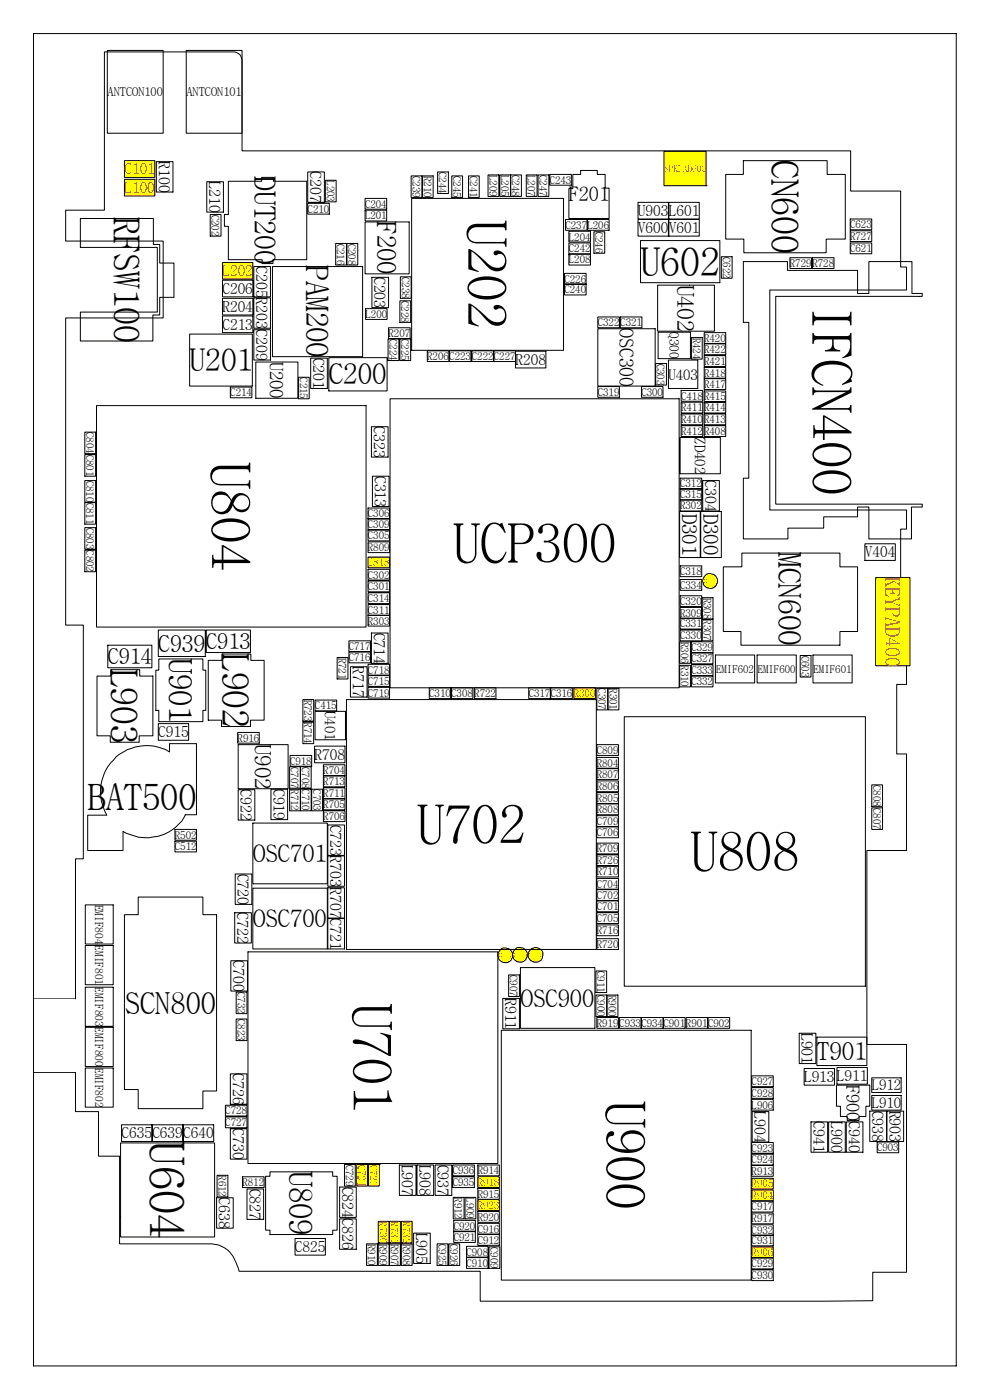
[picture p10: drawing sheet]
<svg xmlns="http://www.w3.org/2000/svg" width="297mm" height="420mm" viewBox="0 0 297 420" stroke-linecap="round" stroke-linejoin="round" font-family="sans-serif">
<path d="M10.1 10.1h276.8v399.8h-276.8zM32.2 15.1h16.8v24.9h-16.8zM55.9 15.1h16.7v24.9h-16.7zM34.8 227.2a13.9 13.9 0 0 1 16.1-1.5v-2.5h8v21.3h-3.3a12.9 12.9 0 0 1-11.9 6.9 16.8 16.8 0 0 1-6.8-1.9v5.7h-10.6v-10.6h5.7a14 14 0 0 1 2.8-17.4zM9.9 299.8h12.7v-42.1h2.4v-70.1h-5.3v-92.2h29.3v-23.1h-29.3v-9.2h11.6v-47.5l39.6 .1a2.39 2.39 0 0 1 1.7 2.2v27.4h182.6v12h15v22.8h1.8v6.9h-41v66.1h41v5.7h-1.8v15.9h1.8v30.7h-3v20.9h3v28.9h-11.9v58.3h11.9v68.3h-10.1v8.6l-117.8 .1v-9h-72.3a15 15 0 0 0-3.6-6.4 8.9 8.9 0 0 0-4.7-1.8h-27.6v-26.3h-6.4v-13.4h-6.9v-11.8h-12.7" fill="none" stroke="#000" stroke-width=".3"/>
<path d="M37.3 48.2h9.2v5h-9.2z" fill-rule="evenodd" fill="#ff0" stroke="#000" stroke-width=".3"/>
<g fill="none" stroke="#000" stroke-width=".3">
<path d="M92.3 51.6h5v9.1h-5zM109.5 59.5h6.5v3.3h-6.5zM123.4 52.8h3.2v6.4h-3.2zM131.3 51.6h3.2v6.5h-3.2zM135.6 52.8h3.2v6.4h-3.2zM140.6 52.8h3.2v6.4h-3.2zM153.2 52.5h3.2v6.4h-3.2zM161.4 52.5h3.3v6.4h-3.3zM165 52.3h6.4v3.3h-6.4zM63.1 64.4h3.2v6.5h-3.2zM76.2 80h5v9.1h-5zM92.3 61h6.5v3.3h-6.5z"/>
<path d="M100.7 73.1h3.2v6.4h-3.2zM104.1 73.1h3.2v6.4h-3.2zM169.7 65.9h6.4v3.2h-6.4zM170.7 72.9h6.5v3.3h-6.5zM178.2 69.6h3.2v6.4h-3.2zM216.4 77h3.3v6.5h-3.3zM255.1 72.9h6.5v3.3h-6.5zM255.1 65.7h6.5v3.3h-6.5zM66.8 84.1h9.1v5h-9.1zM66.8 94.8h9.1v5h-9.1zM76.2 99h5v9.1h-5zM111.6 83.2h5v9.1h-5z"/>
<path d="M120 90.3h3.2v6.5h-3.2zM120.1 83.1h3.3v6.4h-3.3zM169.4 82h6.5v3.3h-6.5zM169.4 85.3h6.5v3.2h-6.5zM179.4 95.1h6.4v3.3h-6.4zM186.1 95.1h6.5v3.3h-6.5zM69.1 116.2h6.5v3.2h-6.5zM89.5 113.2h3.3v6.5h-3.3zM93.2 107.5h5v9.1h-5zM98.7 107.3h17.4v10h-17.4zM116.4 101.7h3.3v6.5h-3.3zM120 101.7h3.2v6.5h-3.2z"/>
<path d="M134.8 105.3h6.5v3.2h-6.5zM141.6 105.3h6.5v3.2h-6.5zM148.2 105.3h6.5v3.2h-6.5zM179.4 116h6.4v3.2h-6.4zM192.5 116h6.4v3.2h-6.4zM196.7 109.1h3.3v6.5h-3.3zM204.4 117.2h6.4v3.2h-6.4zM111.4 128.1h5v9.1h-5zM110.4 159.1h6.5v3.2h-6.5zM110.4 152.5h6.5v3.2h-6.5zM110.4 155.7h6.5v3.2h-6.5zM111.7 142.9h5v9.1h-5z"/>
<path d="M204.1 143.5h6.4v3.2h-6.4zM204.1 146.7h6.4v3.3h-6.4zM210.8 144.2h5v9.2h-5zM110.4 174.4h6.5v3.2h-6.5zM110.4 170.9h6.5v3.2h-6.5zM110.4 177.9h6.5v3.2h-6.5zM204.1 169.8h6.4v3.3h-6.4zM204.1 178.8h6.4v3.2h-6.4zM204.1 173.9h6.4v3.3h-6.4zM104.7 195.7h6.4v3.2h-6.4zM104.7 192.3h6.4v3.2h-6.4zM110.4 181.4h6.5v3.3h-6.5z"/>
<path d="M110.4 199.4h6.5v3.2h-6.5zM111.4 190h5v9.1h-5zM204.1 189.1h6.4v3.2h-6.4zM204.1 185.5h6.4v3.3h-6.4zM207.5 196h6.4v3.2h-6.4zM207.5 192.6h6.4v3.2h-6.4zM207.5 199.5h6.4v3.3h-6.4zM240.1 196.7h3.2v6.5h-3.2zM94.5 210.1h6.5v3.2h-6.5zM110.4 202.8h6.5v3.2h-6.5zM110.4 206.3h6.5v3.2h-6.5zM128.8 206.4h6.5v3.3h-6.5z"/>
<path d="M135.4 206.4h6.5v3.3h-6.5zM158.6 206.4h6.5v3.3h-6.5zM165.2 206.4h6.5v3.3h-6.5zM179.1 206.6h3.2v6.4h-3.2zM207.5 202.9h6.4v3.2h-6.4zM86.9 230.1h3.2v6.5h-3.2zM90.1 230.1h3.3v6.5h-3.3zM90.1 236.9h3.3v6.4h-3.3zM93.5 236.9h3.3v6.4h-3.3zM52.5 252.5h6.4v3.2h-6.4zM98.4 247.6h5v9.1h-5zM179.1 248.2h6.4v3.2h-6.4z"/>
<path d="M179.1 244.8h6.4v3.2h-6.4zM70.4 273.9h5v9.1h-5zM70.6 262.3h5v9.1h-5zM98.4 275.7h5v9.1h-5zM179.1 270.4h6.4v3.2h-6.4zM179.1 267h6.4v3.2h-6.4zM179.1 263.6h6.4v3.2h-6.4zM179.1 273.9h6.4v3.3h-6.4zM69.3 288.3h5v9.1h-5zM36.5 337.6h9.1v5h-9.1zM45.7 337.6h9.1v5h-9.1zM55 337.6h9.1v5h-9.1z"/>
<path d="M65 359.5h5v9.1h-5z"/>
</g>
<g fill="#ff0" stroke="#000" stroke-width=".3">
<path d="M107 349.5h3.3v6.5h-3.3z" fill-rule="evenodd"/>
<path d="M110.6 349.5h3.2v6.5h-3.2z" fill-rule="evenodd"/>
</g>
<g fill="none" stroke="#000" stroke-width=".3">
<path d="M25.4 136.4h3.3v6.5h-3.3zM25.4 129.7h3.3v6.4h-3.3zM25.4 158.3h3.3v6.5h-3.3zM25.4 144.2h3.3v6.5h-3.3zM25.4 150.9h3.3v6.4h-3.3zM25.4 165.1h3.3v6.5h-3.3zM179.1 223.5h6.4v3.2h-6.4zM261.6 235.5h3.2v6.5h-3.2zM261.6 242.4h3.2v6.5h-3.2zM70.9 297.7h3.2v6.5h-3.2zM67.6 335.2h6.5v3.3h-6.5zM67.6 331.7h6.5v3.2h-6.5z"/>
<path d="M69.1 322.3h5v9.1h-5zM69.1 338.8h5v9.1h-5zM103.4 349.5h3.2v6.5h-3.2z"/>
</g>
<path d="M110.4 167.2h6.5v3.2h-6.5z" fill-rule="evenodd" fill="#ff0" stroke="#000" stroke-width=".3"/>
<g fill="none" stroke="#000" stroke-width=".3">
<path d="M68.5 54.4h10v-1.2h3.5v1.2h10v23.5h-10.1v1.2h-3.2v-1.2h-10.2v-10h-1.2v-3.5h1.2zM171.9 52.3h2.3v-1.1h5v1.1h2.4v4.2h1.2v9.1h-12.1v-9h1.2zM217.7 52.3h5.3v-4.1h25.2v4.1h5.4v19.5h-5.7v4.1h-24.7v-4.1h-5.5zM109.5 66.6h13.3v15.6h-13.3zM223 78.5h13.3v2.7h21v6.9h3.4v-9.6h12.9v9.6h3.1v.8h-44v62.4h44v.9h-3.2v9.5h-12.8v-9.5h-3.4v2.9h-10.2v3.4h-10.7v3.2h-13.4v-18.2h1.7v-46.7h-1.7zM203.9 153.5h6.2v13.8h-6.2zM210.2 153.5h6.2v13.8h-6.2zM32.3 193.6h13.3v6.8h-13.3zM47.5 189.1h14.1v7.9h-14.1zM61.9 189.1h13.2v6.7h-13.2zM214.7 196.6h11.7v8.4h-11.7zM227.2 196.6h11.7v8.4h-11.7z"/>
<path d="M243.9 196.6h11.8v8.4h-11.8zM47.5 217.2h9.1v5h-9.1zM71.5 237h5v9.1h-5zM81.3 236.9h5v9.1h-5zM87 226.7h6.5v3.3h-6.5zM25.6 271.6h8.4v11.7h-8.4zM25.6 283.8h8.4v11.7h-8.4zM25.6 296.3h8.4v11.7h-8.4zM152.6 292.6h3.3v6.5h-3.3zM178.8 298.6h3.2v6.5h-3.2zM178.8 291.4h3.2v6.5h-3.2zM25.6 308.3h8.4v11.8h-8.4z"/>
<path d="M70.9 305.8h3.2v6.5h-3.2zM185.8 305.4h6.5v3.2h-6.5zM192.5 305.4h6.4v3.2h-6.4zM199.1 305.4h6.4v3.2h-6.4zM212.4 305.4h6.5v3.2h-6.5zM25.6 320.5h8.4v11.8h-8.4zM225.5 322.9h6.5v3.2h-6.5zM225.5 326.4h6.5v3.2h-6.5zM243.3 336.7h5v9.1h-5zM251 325.7h10v6.3h-1.2v3.1h-2.1v1.2h-3.5v-1.2h-2v-3.1h-1.2zM253.9 336.7h5v9.1h-5zM261 333.5h5v9.1h-5z"/>
<path d="M74.1 356.8h5v9.2h-5zM101.9 356.3h5v9.1h-5zM130.6 349.6h5v9.2h-5zM135.8 353.2h6.5v3.2h-6.5zM135.8 349.6h6.5v3.3h-6.5zM225.5 342.9h6.5v3.2h-6.5zM225.5 346.4h6.5v3.2h-6.5zM263.2 342.7h6.4v3.2h-6.4zM88.5 371.7h9.1v5h-9.1zM101.9 365.8h5v9.1h-5zM131.1 373.3h3.3v6.5h-3.3zM134.7 373.3h3.2v6.5h-3.2z"/>
<path d="M136.1 366.2h6.5v3.3h-6.5zM136.1 369.6h6.5v3.3h-6.5zM140 374h6.4v3.3h-6.4zM140 377.4h6.4v3.3h-6.4zM143.4 370.5h6.4v3.2h-6.4zM143.4 367.1h6.4v3.3h-6.4zM146.7 374.2h3.3v6.5h-3.3zM225.5 360.5h6.5v3.2h-6.5zM225.5 377.6h6.5v3.2h-6.5zM225.5 370.6h6.5v3.3h-6.5zM225.5 367.6h6.5v3.2h-6.5zM225.5 381.1h6.5v3.2h-6.5z"/>
</g>
<g fill="#ff0" stroke="#000" stroke-width=".3">
<path d="M262.7 173.4h10.3v26.4h-10.3z" fill-rule="evenodd"/>
<path d="M37.3 53.8h9.2v5h-9.2z" fill-rule="evenodd"/>
</g>
<path d="M109.5 63.1h6.5v3.2h-6.5zM109.7 92.6h6.4v3.3h-6.4z" fill="none" stroke="#000" stroke-width=".3"/>
<path d="M66.8 78.8h9.1v5h-9.1z" fill-rule="evenodd" fill="#ff0" stroke="#000" stroke-width=".3"/>
<g fill="none" stroke="#000" stroke-width=".3">
<path d="M46.9 48.5h5v9.1h-5zM62 54.5h5v9.2h-5zM97.6 54.1h3.3v6.5h-3.3zM126.7 52.8h3.3v6.4h-3.3zM146.4 52.5h3.3v6.4h-3.3zM150 52.5h3.2v6.4h-3.2zM157.9 52.5h3.2v6.4h-3.2zM81.7 80h27.1v27h-27.1zM170.7 69.4h6.5v3.2h-6.5zM170.7 76.3h6.5v3.2h-6.5zM176.3 65.9h6.5v3.2h-6.5zM200.7 60.7h9.1v5h-9.1z"/>
<path d="M66.8 89.5h9.1v5h-9.1zM76.2 89.4h5v9.1h-5zM116.6 98.4h6.5v3.2h-6.5zM179.4 98.7h17.2v17.2h-17.2zM197.5 99.7h9.7v7.9h-9.7zM128.2 105.3h6.5v3.2h-6.5zM154.7 105.4h9.1v5h-9.1zM217 170.1h5.6v-4.1h29.4v4.1h5.3v19.4h-5.3v4.1h-29.7v-4.1h-5.3zM62.5 198.2h4.1v-1.9h8.7v1.9h3.9v17.9h-4.1v1.9h-8.6v-1.9h-4zM29.1 202.9h4.1v-1.9h8.7v1.9h4v17.9h-4.1v2h-8.7v-2h-4zM75.9 247h22.3v18.2h-22.3zM75.9 266.6h22.3v18.2h-22.3z"/>
<path d="M156.1 290.4h22.4v18.2h-22.4zM239.8 310.1h5v9.1h-5zM225.5 329.9h6.5v3.3h-6.5zM225.7 333.6h5v9.1h-5zM241.3 320.7h9.1v5h-9.1zM248.6 336.7h5v9.1h-5zM251.1 320.4h9.1v5h-9.1zM261.6 328.8h8.8v4.4h-8.8zM261.6 323.5h8.8v4.4h-8.8zM119.8 349.6h5v9.2h-5zM125.1 349.6h5v9.2h-5zM139.5 359.3h3.3v6.5h-3.3z"/>
<path d="M124.1 370.1h5v9.1h-5z"/>
</g>
<path d="M172.2 206.4h6.4v3.3h-6.4z" fill-rule="evenodd" fill="#ff0" stroke="#000" stroke-width=".3"/>
<g fill="none" stroke="#000" stroke-width=".3">
<path d="M237 77.3h6.5v3.3h-6.5zM243.8 77.3h6.4v3.3h-6.4zM255.1 69.3h6.5v3.2h-6.5zM211.3 99.8h6.4v3.3h-6.4zM207.5 101.3h3.2v6.5h-3.2zM211.3 117.3h6.4v3.3h-6.4zM211.3 113.6h6.4v3.3h-6.4zM211.3 110.3h6.4v3.2h-6.4zM211.3 106.7h6.4v3.3h-6.4zM211.3 103.2h6.4v3.2h-6.4zM204.4 124.2h6.4v3.3h-6.4zM204.4 120.7h6.4v3.3h-6.4z"/>
<path d="M204.4 127.8h6.4v3.2h-6.4zM211.3 127.8h6.4v3.2h-6.4zM211.3 124.2h6.4v3.3h-6.4zM211.3 120.7h6.4v3.3h-6.4zM204.1 150.1h6.4v3.3h-6.4zM210.7 179.4h3.2v6.4h-3.2zM101.2 197.3h3.2v6.5h-3.2zM110.4 184.7h6.5v3.2h-6.5zM203.9 192.6h3.3v6.5h-3.3zM203.9 199.7h3.3v6.4h-3.3zM204.1 182.3h6.4v3.2h-6.4zM210.7 185.8h3.2v6.5h-3.2z"/>
<path d="M90.9 216.7h3.2v6.5h-3.2zM90.9 210h3.2v6.4h-3.2zM105.1 200.1h5v9.1h-5zM142.3 206.4h6.5v3.3h-6.5zM182.5 206.6h3.2v6.4h-3.2zM86.9 236.9h3.2v6.4h-3.2zM94.4 223.9h9.1v5h-9.1zM97 229.5h6.5v3.2h-6.5zM97 239.8h6.5v3.2h-6.5zM97 236.4h6.5v3.2h-6.5zM97 232.9h6.5v3.2h-6.5zM52.5 248.9h6.4v3.3h-6.4z"/>
<path d="M97 243.3h6.5v3.3h-6.5zM98.4 256.9h5v9.1h-5zM179.1 253h6.4v3.3h-6.4zM179.1 259.9h6.4v3.3h-6.4zM179.1 256.6h6.4v3.2h-6.4zM98.4 266.4h5v9.1h-5zM179.1 277.6h6.4v3.2h-6.4zM179.1 281.7h6.4v3.2h-6.4zM65.1 352.7h3.3v6.5h-3.3z"/>
</g>
<g fill="#ff0" stroke="#000" stroke-width=".3">
<path d="M113.5 366.5h3.2v6.5h-3.2z" fill-rule="evenodd"/>
<path d="M116.9 366.5h3.2v6.5h-3.2z" fill-rule="evenodd"/>
<path d="M120.4 366.5h3.3v6.5h-3.3z" fill-rule="evenodd"/>
</g>
<path d="M110.4 162.6h6.5v3.2h-6.5zM179.1 227.3h6.4v3.2h-6.4zM179.1 237.9h6.4v3.2h-6.4zM179.1 234.4h6.4v3.2h-6.4zM179.1 230.7h6.4v3.2h-6.4zM179.1 241.3h6.4v3.2h-6.4zM182.2 298.6h3.2v6.5h-3.2zM205.8 305.4h6.5v3.2h-6.5zM266.1 333.5h5v9.1h-5zM72.8 353.2h6.4v3.2h-6.4z" fill="none" stroke="#000" stroke-width=".3"/>
<g fill="#ff0" stroke="#000" stroke-width=".3">
<path d="M225.5 357.1h6.5v3.3h-6.5z" fill-rule="evenodd"/>
<path d="M225.5 353.6h6.5v3.2h-6.5z" fill-rule="evenodd"/>
<path d="M225.5 374.2h6.5v3.2h-6.5z" fill-rule="evenodd"/>
</g>
<path d="M71.3 219.8h6.5v3.2h-6.5zM150.9 299.6h5v9.2h-5zM136 359.3h3.2v6.5h-3.2zM143.4 349.6h6.4v3.3h-6.4zM143.4 356.7h6.4v3.2h-6.4zM225.5 349.8h6.5v3.2h-6.5zM110 373.3h3.2v6.5h-3.2zM113.5 373.3h3.2v6.5h-3.2zM116.9 373.3h3.2v6.5h-3.2zM120.4 373.3h3.3v6.5h-3.3zM225.5 364h6.5v3.3h-6.5z" fill="none" stroke="#000" stroke-width=".3"/>
<path d="M143.4 353.2h6.4v3.2h-6.4z" fill-rule="evenodd" fill="#ff0" stroke="#000" stroke-width=".3"/>
<path d="M179.1 305.4h6.4v3.2h-6.4zM143.4 363.6h6.4v3.2h-6.4z" fill="none" stroke="#000" stroke-width=".3"/>
<path d="M143.4 360.1h6.4v3.2h-6.4z" fill-rule="evenodd" fill="#ff0" stroke="#000" stroke-width=".3"/>
<path d="M24.1 65.6h21.9v7.8h1.9v5.6h4.3v10.2h-4.3v5.3h-2v7.8h-21.8v-8.6h23.1v-19.4h-23.1zM41.5 269.2h19.4v5.3h4.1v52.9h-4.1v5.3h-19.4v-5.7h-4.2v-52.5h4.2z" fill="none" stroke="#000" stroke-width=".3"/>
<path d="M199.2 45.4v10.3h12.7v-10.3z" fill-rule="evenodd" fill="#ff0" stroke="#000" stroke-width=".3"/>
<path d="M245.1 311.3h15v8.5h-15z" fill="none" stroke="#000" stroke-width=".3"/>
<g fill="#ff0" stroke="#000" stroke-width=".3">
<circle cx="213.1" cy="174.3" r="2.17"/>
<circle cx="156" cy="286.5" r="2.17"/>
<circle cx="151.6" cy="286.7" r="2.18"/>
<circle cx="160.7" cy="286.5" r="2.22"/>
</g>
<g fill="none" stroke="#000" stroke-width=".3">
<path d="M123.5 59.5h45.6v45.6h-45.6zM191.4 60.7h9.2v5h-9.2zM191.4 65.9h9.2v5h-9.2zM192.2 72.2h23.8v12.6h-23.8zM200.7 65.9h9.1v5h-9.1zM197.3 85.6h17.1v13.8h-17.1zM56.9 100.3h18.8v15.6h-18.8zM76.8 108.6h12.6v10.9h-12.6zM117 119.7h86.8v86.7h-86.8zM200.6 108.1h8.8v8.5h-8.8zM29 121.7h80.8v66.5h-80.8zM204.1 131.3h12v10.9h-12z"/>
<path d="M259.5 163.2h9.1v5h-9.1zM47.6 197.8h13.3v3.3h.8v12.1h-.8v3.4h-13.3v-3.4h-.8v-12.1h.8zM94.5 213.5h9.2v8.5h-9.2zM103.9 210h75v74.9h-75zM187.3 215.1h72.4v80.9h-72.4zM71.5 223.5h14.9v13.2h-14.9zM74.4 285.7h75v63.5h-75zM150.4 309.2h75v75h-75zM36.2 343h28.2v28.2h-28.2zM81 351.7h18.8v1.3h1.4v16.2h-1.4v1.3h-18.8v-1.3h-1.3v-16.2h1.3z"/>
</g>
<g font-size="16.3">
<text x="140.3" y="66" transform="rotate(90 140.3 66)">U202</text>
<text x="243.8" y="91.5" transform="rotate(90 243.8 91.5)">IFCN400</text>
<text x="63.4" y="138.6" transform="rotate(90 63.4 138.6)">U804</text>
<text x="135.9" y="168.8">UCP300</text>
<text x="125.1" y="253.2">U702</text>
<text x="207.1" y="261.3">U808</text>
<text x="105.9" y="301.1" transform="rotate(90 105.9 301.1)">U701</text>
<text x="181.9" y="330.3" transform="rotate(90 181.9 330.3)">U900</text>
</g>
<text font-size="14.6" x="44.9" y="342.6" transform="rotate(90 44.9 342.6)">U604</text>
<text font-size="11.9" x="192.1" y="82.7">U602</text>
<text font-size="11.3" x="231.5" y="47.9" transform="rotate(90 231.5 47.9)">CN600</text>
<g font-size="11.2">
<text x="66.7" y="196" transform="rotate(90 66.7 196)">L902</text>
<text x="33.3" y="200.7" transform="rotate(90 33.3 200.7)">L903</text>
</g>
<text font-size="10.9" x="26.3" y="243.1">BAT500</text>
<text font-size="10.7" x="34.1" y="65.1" transform="rotate(90 34.1 65.1)">RFSW100</text>
<g font-size="9.7">
<text x="50.6" y="197.5" transform="rotate(90 50.6 197.5)">U901</text>
<text x="86.8" y="351.4" transform="rotate(90 86.8 351.4)">U809</text>
</g>
<g font-size="9.4">
<text x="56.9" y="111.4">U201</text>
<text x="233.6" y="165.7" transform="rotate(90 233.6 165.7)">MCN600</text>
</g>
<text font-size="9.3" x="91.9" y="79.6" transform="rotate(90 91.9 79.6)">PAM200</text>
<text font-size="9.1" x="37.4" y="304.2">SCN800</text>
<text font-size="8.8" x="76.4" y="53" transform="rotate(90 76.4 53)">DUT200</text>
<text font-size="8.7" x="98.7" y="115.4">C200</text>
<text font-size="7.9" x="113.2" y="66.4" transform="rotate(90 113.2 66.4)">F200</text>
<text font-size="7.5" x="245.1" y="318.1">T901</text>
<g font-size="7.4">
<text x="76" y="258.8">OSC701</text>
<text x="76" y="278.3">OSC700</text>
<text x="156.3" y="302.1">OSC900</text>
</g>
<g font-size="7.1">
<text x="203.2" y="85.4" transform="rotate(90 203.2 85.4)">U402</text>
<text x="47.5" y="195.6">C939</text>
</g>
<text font-size="6.8" x="76.4" y="223.3" transform="rotate(90 76.4 223.3)">U902</text>
<g font-size="6.6">
<text x="61.9" y="194.8">C913</text>
<text x="32.3" y="199.3">C914</text>
</g>
<g font-size="6.2">
<text x="204.7" y="154.2" transform="rotate(90 204.7 154.2)">D301</text>
<text x="211" y="154.2" transform="rotate(90 211 154.2)">D300</text>
</g>
<text font-size="6" x="170.7" y="60.5">F201</text>
<text font-size="6" fill="#f00" x="265.7" y="173.1" transform="rotate(90 265.7 173.1)">KEYPAD400</text>
<text font-size="5.9" x="185.8" y="98.5" transform="rotate(90 185.8 98.5)">OSC300</text>
<text font-size="5.6" x="81" y="108.5" transform="rotate(90 81 108.5)">U200</text>
<text font-size="5.4" x="254" y="325.5" transform="rotate(90 254 325.5)">F900</text>
<g font-size="4.7">
<text x="47.6" y="48.4" transform="rotate(90 47.6 48.4)">R100</text>
<text x="93" y="51.5" transform="rotate(90 93 51.5)">C207</text>
<text x="62.8" y="54.4" transform="rotate(90 62.8 54.4)">L210</text>
<text x="76.9" y="79.8" transform="rotate(90 76.9 79.8)">C205</text>
<text x="112.3" y="83.1" transform="rotate(90 112.3 83.1)">C203</text>
<text x="76.9" y="89.3" transform="rotate(90 76.9 89.3)">R203</text>
<text x="76.9" y="98.8" transform="rotate(90 76.9 98.8)">C209</text>
<text x="93.9" y="107.3" transform="rotate(90 93.9 107.3)">C201</text>
<text x="112.2" y="127.9" transform="rotate(90 112.2 127.9)">C323</text>
<text x="112.5" y="142.8" transform="rotate(90 112.5 142.8)">C313</text>
<text x="211.6" y="144.1" transform="rotate(90 211.6 144.1)">C304</text>
<text x="112.2" y="189.8" transform="rotate(90 112.2 189.8)">C714</text>
<text x="105.9" y="200" transform="rotate(90 105.9 200)">R717</text>
<text x="72.2" y="236.9" transform="rotate(90 72.2 236.9)">C922</text>
<text x="82" y="236.7" transform="rotate(90 82 236.7)">C919</text>
<text x="99.1" y="247.5" transform="rotate(90 99.1 247.5)">C723R703</text>
<text x="71.3" y="262.1" transform="rotate(90 71.3 262.1)">C720</text>
<text x="99.1" y="266.3" transform="rotate(90 99.1 266.3)">R707C721</text>
<text x="71.1" y="273.8" transform="rotate(90 71.1 273.8)">C722</text>
<text x="70" y="288.2" transform="rotate(90 70 288.2)">C700</text>
<text x="151.6" y="299.5" transform="rotate(90 151.6 299.5)">R911</text>
<text x="240.5" y="309.9" transform="rotate(90 240.5 309.9)">L901</text>
<text x="69.8" y="322.1" transform="rotate(90 69.8 322.1)">C726</text>
<text x="226.4" y="333.5" transform="rotate(90 226.4 333.5)">L904</text>
<text x="261.7" y="333.3" transform="rotate(90 261.7 333.3)">C938</text>
<text x="266.8" y="333.3" transform="rotate(90 266.8 333.3)">R903</text>
<text x="69.8" y="338.6" transform="rotate(90 69.8 338.6)">C730</text>
<text x="244.1" y="336.6" transform="rotate(90 244.1 336.6)">C941</text>
<text x="249.3" y="336.6" transform="rotate(90 249.3 336.6)">L900</text>
<text x="254.6" y="336.6" transform="rotate(90 254.6 336.6)">C940</text>
<text x="120.5" y="349.5" transform="rotate(90 120.5 349.5)">L907</text>
<text x="125.8" y="349.5" transform="rotate(90 125.8 349.5)">L908</text>
<text x="131.3" y="349.5" transform="rotate(90 131.3 349.5)">C937</text>
<text x="65.7" y="359.3" transform="rotate(90 65.7 359.3)">C638</text>
<text x="74.8" y="356.7" transform="rotate(90 74.8 356.7)">C827</text>
<text x="102.6" y="356.1" transform="rotate(90 102.6 356.1)">C824</text>
<text x="102.6" y="365.7" transform="rotate(90 102.6 365.7)">C826</text>
<text x="124.8" y="369.9" transform="rotate(90 124.8 369.9)">L905</text>
</g>
<g font-size="4.6" fill="#f00">
<text x="37.3" y="52.3">C101</text>
<text x="37.3" y="57.9">L100</text>
<text x="66.7" y="82.9">L202</text>
</g>
<g font-size="4.6">
<text x="191.4" y="64.8">U903</text>
<text x="200.7" y="64.8">L601</text>
<text x="191.4" y="69.9">V600V601</text>
<text x="66.7" y="88.2">C206</text>
<text x="66.7" y="93.6">R204</text>
<text x="66.7" y="98.9">C213</text>
<text x="154.7" y="109.5">R208</text>
<text x="259.5" y="167.3">V404</text>
<text x="47.5" y="221.2">C915</text>
<text x="94.4" y="228">R708</text>
<text x="241.3" y="324.7">L913</text>
<text x="251.1" y="324.4">L911</text>
<text x="36.4" y="341.6">C635</text>
<text x="45.7" y="341.6">C639C640</text>
<text x="88.5" y="375.8">C825</text>
</g>
<g font-size="4.4">
<text x="200.6" y="113.9">U403</text>
<text x="208.4" y="131.2" transform="rotate(90 208.4 131.2)">ZD402</text>
<text x="97.4" y="213.3" transform="rotate(90 97.4 213.3)">U401</text>
<text x="261.6" y="327.3">L912</text>
<text x="261.6" y="332.5">L910</text>
</g>
<text font-size="4" x="200.9" y="99.7" transform="rotate(90 200.9 99.7)">Q300</text>
<g font-size="3.7">
<text x="32.3" y="28.9">ANTCON100</text>
<text x="56" y="28.9">ANTCON101</text>
</g>
<g font-size="3.4">
<text x="28.5" y="271.5" transform="rotate(90 28.5 271.5)">EMIF804</text>
<text x="28.5" y="283.7" transform="rotate(90 28.5 283.7)">EMIF801</text>
<text x="28.5" y="296.2" transform="rotate(90 28.5 296.2)">EMIF803</text>
<text x="28.5" y="308.3" transform="rotate(90 28.5 308.3)">EMIF800</text>
<text x="28.5" y="320.5" transform="rotate(90 28.5 320.5)">EMIF802</text>
</g>
<g font-size="3.2">
<text x="123.8" y="52.8" transform="rotate(90 123.8 52.8)">C239</text>
<text x="127.1" y="52.8" transform="rotate(90 127.1 52.8)">R210</text>
<text x="131.7" y="51.6" transform="rotate(90 131.7 51.6)">C244</text>
<text x="136" y="52.8" transform="rotate(90 136 52.8)">C245</text>
<text x="140.9" y="52.8" transform="rotate(90 140.9 52.8)">C241</text>
<text x="146.8" y="52.5" transform="rotate(90 146.8 52.5)">L209</text>
<text x="150.4" y="52.5" transform="rotate(90 150.4 52.5)">L205</text>
<text x="153.6" y="52.5" transform="rotate(90 153.6 52.5)">C248</text>
<text x="158.3" y="52.5" transform="rotate(90 158.3 52.5)">L207</text>
<text x="161.8" y="52.5" transform="rotate(90 161.8 52.5)">C247</text>
<text x="98" y="54.1" transform="rotate(90 98 54.1)">L203</text>
<text x="164.9" y="55.1">C243</text>
<text x="63.5" y="64.4" transform="rotate(90 63.5 64.4)">C202</text>
<text x="92.3" y="63.8">C210</text>
<text x="109.5" y="62.3">C204</text>
<text x="109.5" y="65.8">L201</text>
<text x="169.7" y="68.6">C237</text>
<text x="176.3" y="68.6">L206</text>
<text x="178.6" y="69.6" transform="rotate(90 178.6 69.6)">C246</text>
<text x="255.1" y="68.5">C623</text>
<text x="101.1" y="73.1" transform="rotate(90 101.1 73.1)">C216</text>
<text x="104.5" y="73.1" transform="rotate(90 104.5 73.1)">C208</text>
<text x="170.7" y="75.7">C242</text>
<text x="170.7" y="72.2">L204</text>
<text x="216.8" y="77.1" transform="rotate(90 216.8 77.1)">C622</text>
<text x="255.1" y="75.7">C621</text>
<text x="255.1" y="72">R727</text>
<text x="120.5" y="83.1" transform="rotate(90 120.5 83.1)">C238</text>
<text x="170.7" y="79.1">L208</text>
<text x="237" y="80.1">R729</text>
<text x="243.8" y="80.1">R728</text>
<text x="169.4" y="84.8">C226</text>
<text x="169.4" y="88.1">C240</text>
<text x="109.7" y="95.4">L200</text>
<text x="120.4" y="90.3" transform="rotate(90 120.4 90.3)">C228</text>
<text x="116.6" y="101.1">R207</text>
<text x="116.8" y="101.8" transform="rotate(90 116.8 101.8)">C224</text>
<text x="120.4" y="101.8" transform="rotate(90 120.4 101.8)">C225</text>
<text x="179.3" y="97.9">C322</text>
<text x="186.1" y="97.9">C321</text>
<text x="207.9" y="101.3" transform="rotate(90 207.9 101.3)">R424</text>
<text x="211.2" y="102.6">R420</text>
<text x="211.2" y="106">R422</text>
<text x="89.9" y="113.2" transform="rotate(90 89.9 113.2)">C215</text>
<text x="128.2" y="108.1">R206</text>
<text x="134.8" y="108.1">C223</text>
<text x="141.6" y="108.1">C222</text>
<text x="148.2" y="108.1">C227</text>
<text x="197.1" y="109.1" transform="rotate(90 197.1 109.1)">C303</text>
<text x="211.2" y="113.1">R418</text>
<text x="211.2" y="109.5">R421</text>
<text x="69.1" y="118.9">C214</text>
<text x="179.3" y="118.8">C319</text>
<text x="192.4" y="118.8">C300</text>
<text x="204.3" y="120">C418</text>
<text x="211.2" y="116.4">R417</text>
<text x="204.3" y="123.5">R411</text>
<text x="211.2" y="123.5">R414</text>
<text x="211.2" y="120.1">R415</text>
<text x="25.8" y="129.7" transform="rotate(90 25.8 129.7)">C804</text>
<text x="204.3" y="127">R410</text>
<text x="204.3" y="130.5">R412</text>
<text x="211.2" y="130.5">R408</text>
<text x="211.2" y="127">R413</text>
<text x="25.8" y="136.5" transform="rotate(90 25.8 136.5)">C801</text>
<text x="25.8" y="144.3" transform="rotate(90 25.8 144.3)">C810C811</text>
<text x="204" y="146.3">C312</text>
<text x="204" y="149.5">C315</text>
<text x="110.4" y="155.2">C306</text>
<text x="204" y="152.9">R302</text>
<text x="25.8" y="158.4" transform="rotate(90 25.8 158.4)">C803</text>
<text x="110.4" y="158.5">C309</text>
<text x="110.4" y="161.9">C305</text>
<text x="25.8" y="165.1" transform="rotate(90 25.8 165.1)">C802</text>
<text x="110.4" y="165.4">R809</text>
<text x="110.4" y="173.6">C302</text>
<text x="204" y="172.6">C318</text>
<text x="110.4" y="177.1">C301</text>
<text x="204" y="176.7">C334</text>
<text x="211.1" y="179.4" transform="rotate(90 211.1 179.4)">R308</text>
<text x="110.4" y="184.2">C311</text>
<text x="110.4" y="180.7">C314</text>
<text x="204" y="185.1">R309</text>
<text x="204" y="181.6">C320</text>
<text x="211.1" y="185.9" transform="rotate(90 211.1 185.9)">R307</text>
<text x="110.4" y="187.4">R303</text>
<text x="204" y="191.9">C330</text>
<text x="204" y="188.3">C331</text>
<text x="101.6" y="197.3" transform="rotate(90 101.6 197.3)">R721</text>
<text x="104.6" y="195.1">C717</text>
<text x="204.3" y="192.6" transform="rotate(90 204.3 192.6)">R306</text>
<text x="207.4" y="195.4">C329</text>
<text x="240.5" y="196.7" transform="rotate(90 240.5 196.7)">C603</text>
<text x="104.6" y="198.5">C716</text>
<text x="110.4" y="202.1">C718</text>
<text x="204.3" y="199.7" transform="rotate(90 204.3 199.7)">R310</text>
<text x="207.4" y="198.8">C327</text>
<text x="207.4" y="202.3">C333</text>
<text x="214.8" y="201.8">EMIF602</text>
<text x="227.3" y="201.8">EMIF600</text>
<text x="244.1" y="201.8">EMIF601</text>
<text x="91.3" y="210" transform="rotate(90 91.3 210)">R723</text>
<text x="110.4" y="205.5">C715</text>
<text x="110.4" y="209.1">C719</text>
<text x="128.8" y="209.2">C310</text>
<text x="135.4" y="209.2">C308</text>
<text x="142.3" y="209.2">R722</text>
<text x="158.6" y="209.2">C317</text>
<text x="165.2" y="209.2">C316</text>
<text x="179.5" y="206.6" transform="rotate(90 179.5 206.6)">C307</text>
<text x="182.9" y="206.6" transform="rotate(90 182.9 206.6)">R301</text>
<text x="207.4" y="205.7">C332</text>
<text x="94.5" y="212.9">C415</text>
<text x="91.3" y="216.7" transform="rotate(90 91.3 216.7)">R714</text>
<text x="71.3" y="222.6">R916</text>
<text x="179" y="226.3">C809</text>
<text x="87" y="229.5">C918</text>
<text x="87.3" y="230.1" transform="rotate(90 87.3 230.1)">C707</text>
<text x="90.5" y="230.1" transform="rotate(90 90.5 230.1)">C708</text>
<text x="97" y="232.3">R704</text>
<text x="179" y="230.1">R804</text>
<text x="179" y="233.5">R807</text>
<text x="87.3" y="236.9" transform="rotate(90 87.3 236.9)">R712</text>
<text x="90.5" y="236.9" transform="rotate(90 90.5 236.9)">C710</text>
<text x="93.9" y="236.9" transform="rotate(90 93.9 236.9)">C703</text>
<text x="97" y="239.2">R711</text>
<text x="97" y="235.7">R713</text>
<text x="179" y="237.1">R806</text>
<text x="262" y="235.6" transform="rotate(90 262 235.6)">C808</text>
<text x="97" y="242.6">R705</text>
<text x="179" y="240.7">R805</text>
<text x="179" y="244.1">R808</text>
<text x="262" y="242.5" transform="rotate(90 262 242.5)">C807</text>
<text x="52.5" y="251.7">R502</text>
<text x="97" y="246.1">R706</text>
<text x="179" y="251">C706</text>
<text x="179" y="247.6">C709</text>
<text x="52.5" y="255.2">C512</text>
<text x="179" y="255.8">R709</text>
<text x="179" y="262.7">R710</text>
<text x="179" y="259.3">R726</text>
<text x="179" y="269.8">C702</text>
<text x="179" y="266.4">C704</text>
<text x="179" y="273.2">C701</text>
<text x="179" y="276.7">C705</text>
<text x="179" y="280.4">R716</text>
<text x="179" y="284.5">R720</text>
<text x="153" y="292.6" transform="rotate(90 153 292.6)">C907</text>
<text x="179.2" y="291.4" transform="rotate(90 179.2 291.4)">C911</text>
<text x="71.3" y="297.8" transform="rotate(90 71.3 297.8)">C732</text>
<text x="179.2" y="298.6" transform="rotate(90 179.2 298.6)">C900</text>
<text x="182.6" y="298.6" transform="rotate(90 182.6 298.6)">R900</text>
<text x="71.3" y="305.8" transform="rotate(90 71.3 305.8)">C823</text>
<text x="179" y="308.1">R919</text>
<text x="185.8" y="308.1">C933C934</text>
<text x="199.1" y="308.1">C901</text>
<text x="205.8" y="308.1">R901</text>
<text x="212.4" y="308.1">C902</text>
<text x="225.5" y="325.6">C927</text>
<text x="225.5" y="329.2">C928</text>
<text x="67.6" y="334.5">C728</text>
<text x="225.5" y="332.7">L906</text>
<text x="67.6" y="338">C727</text>
<text x="225.5" y="345.7">C923</text>
<text x="263.1" y="345.5">C903</text>
<text x="65.5" y="352.7" transform="rotate(90 65.5 352.7)">R612</text>
<text x="103.8" y="349.5" transform="rotate(90 103.8 349.5)">C729</text>
<text x="135.8" y="352.4">C936</text>
<text x="143.3" y="352.4">R914</text>
<text x="225.5" y="349.2">C924</text>
<text x="225.5" y="352.6">R913</text>
<text x="72.7" y="355.9">R812</text>
<text x="135.8" y="355.9">C935</text>
<text x="136.4" y="359.3" transform="rotate(90 136.4 359.3)">R912</text>
<text x="139.9" y="359.3" transform="rotate(90 139.9 359.3)">L909</text>
<text x="143.3" y="359.5">R915</text>
<text x="225.5" y="363.3">C917</text>
<text x="136.1" y="369">C920</text>
<text x="143.3" y="369.9">C916</text>
<text x="143.3" y="366.4">R920</text>
<text x="225.5" y="370.4">C932</text>
<text x="225.5" y="366.8">R917</text>
<text x="110.4" y="373.3" transform="rotate(90 110.4 373.3)">R910</text>
<text x="113.9" y="373.3" transform="rotate(90 113.9 373.3)">R909</text>
<text x="117.3" y="373.3" transform="rotate(90 117.3 373.3)">R907</text>
<text x="120.8" y="373.3" transform="rotate(90 120.8 373.3)">R908</text>
<text x="131.6" y="373.3" transform="rotate(90 131.6 373.3)">C925</text>
<text x="135.1" y="373.3" transform="rotate(90 135.1 373.3)">C926</text>
<text x="136.1" y="372.4">C921</text>
<text x="140" y="376.8">C908</text>
<text x="143.3" y="373.3">C912</text>
<text x="147.1" y="374.2" transform="rotate(90 147.1 374.2)">C909</text>
<text x="225.5" y="373.4">C931</text>
<text x="140" y="380.2">C910</text>
<text x="225.5" y="380.3">C929</text>
<text x="225.5" y="383.9">C930</text>
</g>
<g font-size="3.2" fill="#f00">
<text x="110.4" y="169.9">C818</text>
<text x="172.1" y="209.2">R300</text>
<text x="107.4" y="349.5" transform="rotate(90 107.4 349.5)">C724</text>
<text x="111" y="349.5" transform="rotate(90 111 349.5)">C725</text>
<text x="143.3" y="355.9">R918</text>
<text x="225.5" y="359.9">R904</text>
<text x="225.5" y="356.4">R905</text>
<text x="143.3" y="362.8">R923</text>
<text x="113.9" y="366.6" transform="rotate(90 113.9 366.6)">R730</text>
<text x="117.3" y="366.6" transform="rotate(90 117.3 366.6)">R731</text>
<text x="120.8" y="366.6" transform="rotate(90 120.8 366.6)">R732</text>
<text x="225.5" y="377">R906</text>
</g>
<text font-size="2.8" fill="#f00" x="199.3" y="51.5">SPKPAD600</text>
<g font-size="1.6" fill="#f00">
<text x="211" y="174.9">TP300</text>
<text x="149.6" y="287.2">TP701 TP700 TP702</text>
</g>
</svg>
